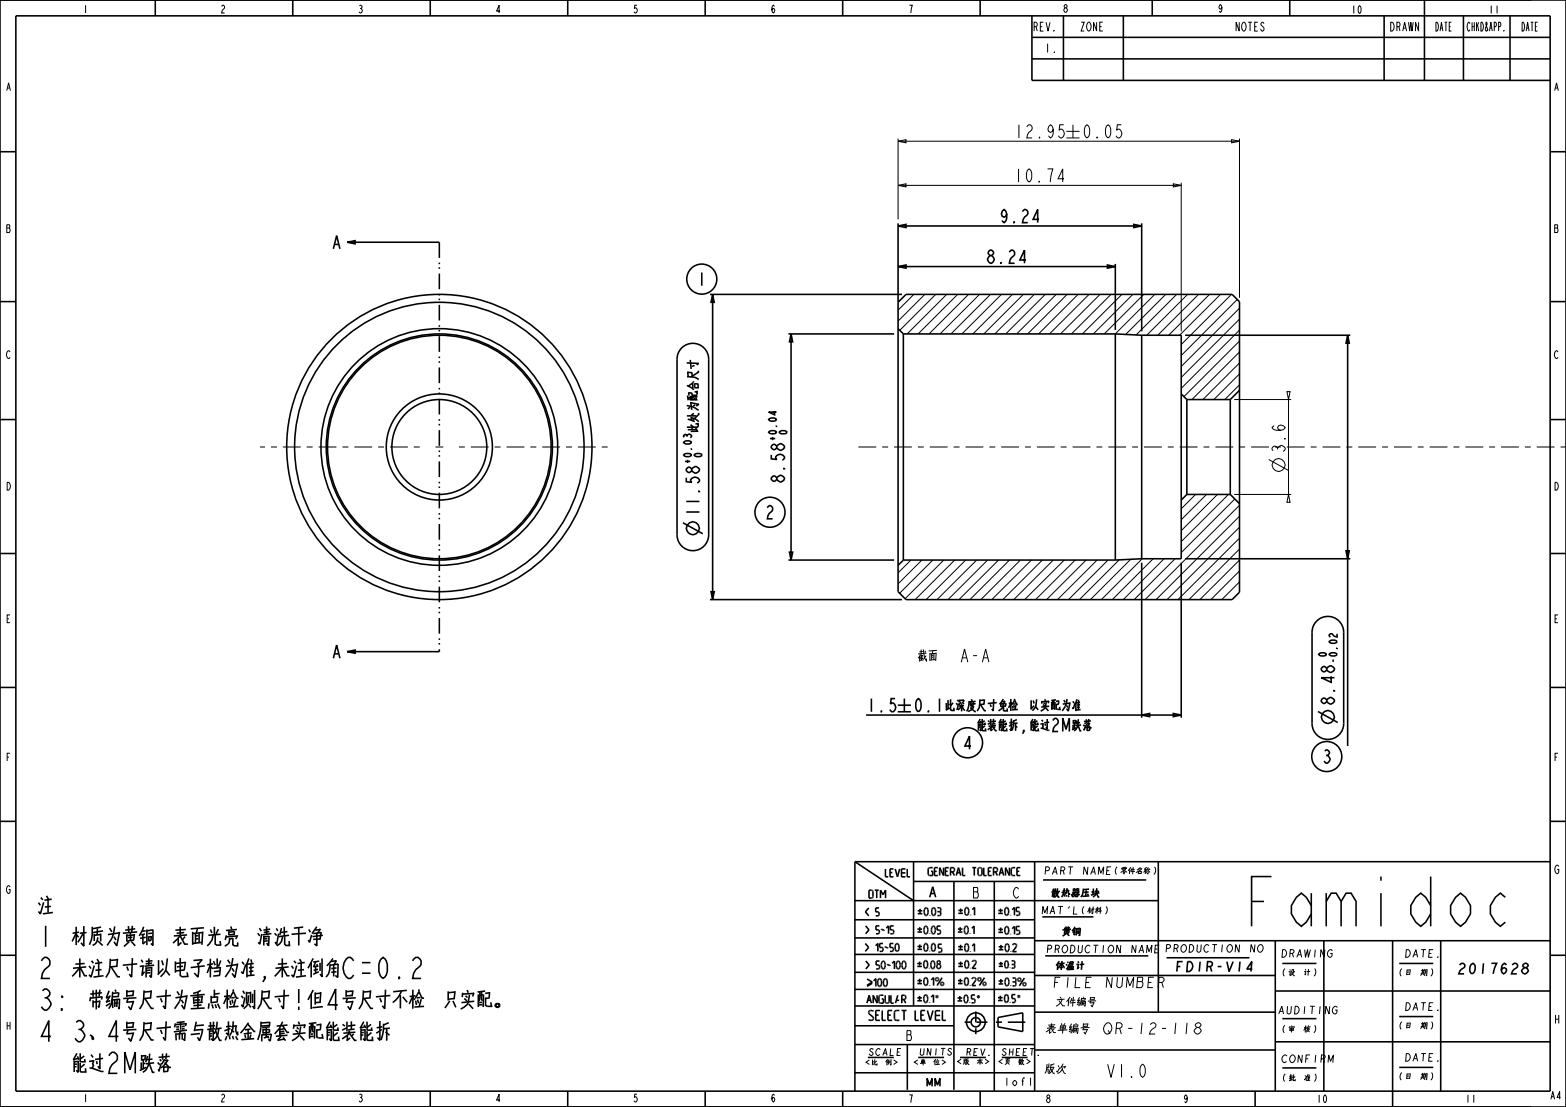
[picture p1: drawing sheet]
<svg xmlns="http://www.w3.org/2000/svg" width="297mm" height="210mm" viewBox="0 0 297 210" stroke-linecap="round" stroke-linejoin="round" font-family="sans-serif">
<g fill="none" stroke="#000" stroke-width=".3">
<path d="M0 0h297v210h-297zM294 3v204M294 28.8h2.9M63.2 47.2l.6-2.5 .7 2.5M63.5 46.4h.7M65.8 46l1.5-.3v.6zM65.8 46h17.5M134.7 55.8h36.4M135.2 55.8l.3 1.5h-.6zM135.2 55.8v57.9M170.3 50.6l1.5-.3v.6zM170.3 42.9l1.5-.3v.6z"/>
<path d="M170.3 42.4v69.8l1.5 1.5h61.9l1.4-1.4v-55.1l-1.4-1.4h-61.9l-1.5 1.5M170.3 50.6h41.2M170.3 42.9h46.2M194.6 49.3h-1.2l.9-1.9v2.5M197.1 41.6h-1.2l.9-1.9v2.5M210 50.3l1.5 .3-1.5 .3zM211.5 50.1v12.5M215 42.6l1.5 .3-1.5 .3zM216.5 42.4v20.4M294 57.2h2.9M129.5 65.8a3 3 0 0 1 3.2-.4 3 3 0 0 1 1.7 2.7v33.4a3 3 0 0 1-3 3 3 3 0 0 1-3-3v-33.4a2.99 2.99 0 0 1 1.1-2.3zM146.9 78v.7l-1.1-.5h1.5"/>
<path d="M149.5 63.3h20.1M150 63.3l.3 1.5h-.6zM150 63.3v42.9M170.3 62.3l1 1M171.3 63.3v42.9M171.3 63.3h40.2M211.5 63.3v42.9M211.5 63.3l5 .3M216.5 63.6v42.4M216.5 63.6h7.5v42.4h-7.5M224 74.7l1.1 1.1M224.8 63.6h31.3"/>
<path d="M225.1 75.8v18M225.1 75.8h8.2M233.3 75.8v18M235.1 74l-1.8 1.8M255.6 63.6l.3 1.5h-.6zM255.6 63.6v77.9M294 79.6h2.9M129.5 99.2l3.8 2.1M131.2 89l-.4-.4a.57 .57 0 0 0-.6 .7l.4 .3h.2l.4-.3M131.4 88.8a.71 .71 0 0 1 .8-.3 .71 .71 0 0 1 .5 .8 .75 .75 0 0 1-.9 .5 .75 .75 0 0 1-.6-.8zM147.3 84.7l-.4-.4a.57 .57 0 0 0-.6 .6l.4 .4h.2l.4-.4M147.5 84.4a.71 .71 0 0 1 .8-.2 .71 .71 0 0 1 .5 .7 .75 .75 0 0 1-.9 .5 .75 .75 0 0 1-.6-.7z"/>
<path d="M225.1 93.8l-1.1 1.1M225.1 93.8h8.2M233.3 93.8l1.8 1.7M134.7 113.7h36.4M134.9 112.2h.6l-.3 1.5zM149.5 106.2h20.1M149.7 104.7h.6l-.3 1.5zM171.3 106.2l-1 1M171.3 106.2h40.2M216.5 106.7v29.4M216.5 106l-5 .2M224 106.7v29.4"/>
<path d="M224.8 106h31.3M249.5 118.1a3 3 0 0 1 3.3-1 3 3 0 0 1 2 2.8v17.4a3 3 0 0 1-3 3 3 3 0 0 1-3-3v-17.4l.1-.7zM255.3 104.5h.6l-.3 1.5zM294 105h2.9M63.2 124.9l.6-2.5 .7 2.5M63.5 124h.7M65.8 123.6l1.5-.3v.6zM65.8 123.6h17.5M164.3 135.6h59.7M170.3 133.8h2.5M170.3 135h2.5M171.5 132.5v2.5"/>
<path d="M222.5 135.3l1.5 .3-1.5 .3zM250 135l3.7 2.1M251.6 126.8l-.4-.4a.57 .57 0 0 0-.6 .7l.4 .3 .4-.1 .2-.2M251.8 126.6a.71 .71 0 0 1 .8-.2 .71 .71 0 0 1 .5 .7 .75 .75 0 0 1-.8 .5 .75 .75 0 0 1-.7-.8zM253.6 120.2v.6l-.6-.2-.4-.4h-.3l-.2 .3 .2 .3M294 130.4h2.9M294 155.8h2.9M237.5 183.8h-1l.9-1.4-.2 1.9M289.2 183.6l-.4-.4a.53 .53 0 0 1 .4-.4 .53 .53 0 0 1 .5 .1l.1 .3-.4 .4M294 181.2h2.9"/>
<circle cx="133.1" cy="52.9" r="2.85"/>
<circle cx="83.3" cy="84.8" r="27.5"/>
<circle cx="83.3" cy="84.8" r="29"/>
<circle cx="83.3" cy="84.8" r="22.5"/>
<circle cx="83.3" cy="84.8" r="21.5"/>
<circle cx="83.3" cy="84.8" r="21.2"/>
<circle cx="83.3" cy="84.8" r="9"/>
<circle cx="83.3" cy="84.8" r="10.1"/>
<circle cx="146" cy="97.2" r="2.85"/>
<circle cx="131.4" cy="100.2" r="1.23"/>
<circle cx="251.8" cy="136" r="1.23"/>
<circle cx="183.5" cy="140.9" r="2.85"/>
<circle cx="251.6" cy="143.5" r="2.85"/>
<circle cx="289.2" cy="184.2" r=".58"/>
</g>
<path d="M83.3 46v77.6" fill="none" stroke="#000" stroke-width=".3" stroke-dasharray="3 .9 .3 .6 .3 .9" stroke-linecap="butt"/>
<g fill="none" stroke="#000" stroke-width=".19">
<path d="M170.3 35.2l1.5-.3v.6zM170.3 26.8l1.5-.3v.6zM170.3 26.3v15.3M170.3 35.2h53.7M170.3 26.8h64.8M201.7 23.7h-.7l-.1 1 .2-.2a.84 .84 0 0 1 .8 .8 .84 .84 0 0 1-.8 .9l-.4-.4M201.8 33.9h-1.1l.9-1.9v2.5M202.2 24.9h2.5M202.2 26.2h2.5M203.5 23.7v2.5M212.7 23.7h-.8l-.1 1 .2-.2a.84 .84 0 0 1 .8 .8 .84 .84 0 0 1-.8 .9l-.3-.4M222.5 34.9l1.5 .3-1.5 .3z"/>
<path d="M224 34.7v28.1M233.6 26.5l1.5 .3-1.5 .3zM235.1 26.3v30.2M173.3 55.8l-3 3M175.4 55.8l-5.1 5.1M177.5 55.8l-6.9 6.9M179.5 55.8l-7.5 7.5M181.6 55.8l-7.5 7.5M183.7 55.8l-7.5 7.5M185.8 55.8l-7.5 7.5M187.9 55.8l-7.5 7.5M189.9 55.8l-7.5 7.5"/>
<path d="M192 55.8l-7.5 7.5M194.1 55.8l-7.5 7.5M196.2 55.8l-7.5 7.5M198.2 55.8l-7.5 7.5M200.3 55.8l-7.5 7.5M202.4 55.8l-7.5 7.5M204.5 55.8l-7.5 7.5M206.5 55.8l-7.5 7.5M208.6 55.8l-7.5 7.5M210.7 55.8l-7.5 7.5M212.8 55.8l-7.5 7.5M214.9 55.8l-7.5 7.5"/>
<path d="M216.9 55.8l-7.5 7.5M219 55.8l-7.5 7.5M221.1 55.8l-7.6 7.6M223.2 55.8l-7.7 7.7M225.2 55.8l-7.7 7.8M227.3 55.8l-7.7 7.8M229.4 55.8l-7.8 7.8M231.5 55.8l-7.8 7.8M233.5 55.8l-9.5 9.6M234.7 56.8l-10.7 10.6M235.1 58.5l-11.1 11M234.1 75.8h10.8"/>
<path d="M235.1 60.5l-11.1 11.1M235.1 62.6l-11.1 11.1M235.1 64.7l-10.6 10.5M235.1 66.8l-9 9M235.1 68.9l-7 6.9M235.1 70.9l-4.9 4.9M235.1 73l-2.8 2.8M244.1 74.3h.6l-.3 1.5zM244.4 75.3v19M82.6 84.8h1.5M226.7 93.8l-2.7 2.7M228.8 93.8l-4.8 4.8"/>
<path d="M230.9 93.8l-6.9 6.9M233 93.8l-9 8.9M234.1 93.8h10.8M234.2 94.7l-10.2 10.1M235.1 95.9l-17.9 17.8M235.1 97.9l-15.8 15.8M240.6 87.2l3.8 2.1M244.4 93.8l.3 1.5h-.6zM172.8 106.2l-2.5 2.5M174.8 106.2l-4.5 4.6M176.9 106.2l-6.3 6.3M179 106.2l-7.3 7.4"/>
<path d="M181.1 106.2l-7.5 7.5M183.1 106.2l-7.5 7.5M185.2 106.2l-7.5 7.5M187.3 106.2l-7.5 7.5M189.4 106.2l-7.5 7.5M191.5 106.2l-7.5 7.5M193.5 106.2l-7.5 7.5M195.6 106.2l-7.5 7.5M197.7 106.2l-7.5 7.5M199.8 106.2l-7.5 7.5M201.8 106.2l-7.5 7.5M203.9 106.2l-7.5 7.5"/>
<path d="M206 106.2l-7.5 7.5M208.1 106.2l-7.5 7.5M210.1 106.2l-7.5 7.5M212.3 106.2l-7.6 7.5M214.4 106.1l-7.6 7.6M216.6 106l-7.7 7.7M218.7 106l-7.7 7.7M220.8 106l-7.8 7.7M222.9 106l-7.8 7.7M235.1 100l-13.8 13.7M235.1 102.1l-11.7 11.6M235.1 104.2l-9.6 9.5"/>
<path d="M235.1 106.2l-7.5 7.5M235.1 108.3l-5.5 5.4M235.1 110.4l-3.4 3.3M219.8 179.3h-.7l-.1 1.5h.7M216 180.8l.6-1.5 .3 1.5M216.2 180.3h.6M217.4 180.8l.2-1.5 .3 1.2 .6-1.2-.2 1.5M219 180h.5M216.5 202.1l.2-.2a1.69 1.69 0 0 1 0 2.5 1.77 1.77 0 0 1-.2-2.3z"/>
<circle cx="242.5" cy="88.2" r="1.23"/>
</g>
<path d="M79.6 84.8h-30.3M87 84.8h28.4M297.1 84.8h-135.4" fill="none" stroke="#000" stroke-width=".19" stroke-dasharray="1.1 1.1 3.4 1.1" stroke-linecap="butt"/>
<!-- layer: 0 -->
<g fill="none" stroke="#000" stroke-width=".3">
<path d="M0 0h290.4M29.4 0v3M55.5 .1v2.9M81.6 0v3M107.7 .1v2.9M133.7 0v3M159.8 .1v2.9M185.9 0v3M195.7 3v12.2h98.3M195.7 11.2h98.3M195.7 7.1h98.3M201.7 3v12.2"/>
<path d="M213 3v12.2M218.5 .1v2.9M244.6 0v3M262.5 3v12.2M270.2 .1v15.1M277.6 3v12.2M286.4 3v12.2M294 3h-291v204h291M0 28.8h3M0 57.2h3M0 79.6h3M0 105h3"/>
<path d="M0 130.4h3M0 155.8h3M0 181.2h3M0 210h290.4M29.4 207v3M55.5 207v3M81.6 207v3M107.7 207v2.9M133.7 207v3M159.8 207v3M185.9 207v3M212 207v3"/>
<path d="M238 207v3M264.1 207v3"/>
</g>
<!-- layer: CHI-CHUN -->
<g fill="none" stroke="#000" stroke-width=".19">
<path d="M238 179.2l-.1 1.4-.6-1.4-.1 1.4M238.8 179.3l.2-.1a.74 .74 0 0 1 .6 .8 .74 .74 0 0 1-.7 .6l-.2-.1a.82 .82 0 0 1 .1-1.2zM170.2 199.6h.4M170.9 198.9h-.7l-.1 1.3h.7M180.5 199.1l-.2-.2-.5 .2 .1 .2 .5 .3a.36 .36 0 0 1-.2 .6 .36 .36 0 0 1-.5-.3M217.8 186.4h.6M218.8 185.4h-.9l-.2 2h1M219.7 186.4h.7l.2-.2 .2-.5-.1-.2-.3-.1h-.6l-.2 2M220.4 186.4l.2 1M252.7 180.4l-.3-.3a.74 .74 0 0 0-.7 .7 .74 .74 0 0 0 .6 .8l.3-.2 .1-.5h-.4M253.6 191.1l-.2-.2a.74 .74 0 0 0-.7 .7 .74 .74 0 0 0 .5 .7l.3-.2 .1-.5h-.4M272.7 181.5l.1 .1z"/>
<path d="M272.7 191.6l.1 .1zM196.9 200.1l.1 .1zM251.9 201.6l.1-1.5 .3 1.2 .6-1.2-.1 1.5M272.7 201.2l.1 .1z"/>
</g>
<g fill="none" stroke="#000" stroke-width=".3">
<path d="M162.1 177.9h34.1M162.1 174.5h34.1M162.1 170.9h57.6M162.1 163.5h131.9M162.1 163.5l11.2 7.4M162.1 163.5v43.5M164.1 179l.6 .7-.6 .8M164.2 175.6l.6 .8-.6 .7M164.8 172.2l-.7 .8 .7 .7M164.8 168.9l.7 .1 .1 1.1-.1 .2-.7 .1zM165.9 168.9h.7M166.1 179.4l.4-.4v1.5"/>
<path d="M166.3 168.9v1.5M166.7 172.2h-.6v.8h.4l.2 .2v.5h-.6M166.8 175.6h-.7v.8h.5l.2 .2-.1 .5h-.6M167 170.4v-1.5l.5 .8 .5-.8v1.5M167.1 176.4l.2-.1 .2 .2 .3-.1M167.5 179h-.7v.7h.5l.2 .2-.1 .5-.6 .1M167.8 179.7l.1-.1 .3 .2 .2-.1M167.9 164.8v1.5h.6M168.1 176.1l.4-.5v1.5M168.8 165.5h.4M169.4 179h-.6v.7l.6 .1v.1v.5l-.6 .1M169.4 164.8h-.6v1.5h.6"/>
<path d="M169.5 175.6h-.6v.8h.4l.2 .2-.1 .5h-.5M169.8 164.8l.4 1.5 .4-1.5M170 179h.1a.86 .86 0 0 1 0 1.5l-.3-.3v-.4zM171 165.6h.7M171.7 164.8h-.7v1.5h.7M172.1 164.8v1.5h.5M173.3 167.2h22.9M173.3 163.5v27.3M174 176.8h.9M174 176.3h.9M174 179.5h.9M174 173.3h.9"/>
<path d="M174 172.8h.9M174.4 175.9v.8M174.4 179.2v.8M174.5 172.4v.8M175.4 175.7h.1a.86 .86 0 0 1 0 1.5l-.2-.3-.1-.4zM175.4 179h.1a.86 .86 0 0 1 0 1.5l-.2-.4-.1-.3zM175.5 172.2h.1a.86 .86 0 0 1 0 1.5l-.3-.3v-.3zM176.3 177.1v.1M176.3 170.2l.6-2 .6 2M176.4 173.6v.1M176.5 169.5h.7M176.9 175.7h.1a.86 .86 0 0 1 0 1.5l-.3-.3-.1-.4z"/>
<path d="M176.9 179h.1a.86 .86 0 0 1 0 1.5l-.3-.4-.1-.3zM176.9 164.6h-.6l-.3 .3 .1 1.1 .8 .1v-.8h-.3M176.9 172.2h.1a.86 .86 0 0 1 0 1.5l-.3-.3v-.3zM177.2 165.3h.5M177.8 172.9h.4M177.8 172.2h.6v.5l-.2 .2M177.9 164.6h-.7v1.5h.7M178.2 172.9l.2 .3v.4l-.6 .1M178.4 175.7h-.7v.7h.5l.2 .2-.1 .5-.6 .1M178.6 179.1h-.6v.8h.4l.2 .2v.5h-.6M179 164.6v1.5l-.8-1.5v1.5M179.3 165.3h.4"/>
<path d="M179.9 164.6h-.6v1.5h.6M180.3 165.4l.7-.1-.1-.7h-.6v1.5M180.6 165.4l.4 .7M180.9 167.2v39.5M181.4 166.1l.4-1.5 .4 1.5M181.5 165.6h.6M181.7 176.8h.8M181.7 176.3h.8M181.7 179.6h.9M181.8 173.3h.8M181.8 172.7h.8M182.1 175.9v.8"/>
<path d="M182.2 179.2v.8M182.2 172.3v.8M182.5 164.6v1.5h.6M183.1 175.7h.1a.86 .86 0 0 1 0 1.5l-.3-.3v-.4zM183.2 179.1l.1-.1a.86 .86 0 0 1 0 1.5l-.3-.3v-.3zM183.2 172.2l.1-.1a.86 .86 0 0 1 0 1.5l-.3-.3v-.3zM184 177.1v.1M184.1 173.5v.1M184.3 176.1l.4-.4v1.5M184.4 179.4l.4-.4v1.5M184.4 172.6l.4-.5v1.5M184.4 164.6h.7"/>
<path d="M184.8 164.6v1.5M185.5 164.7l.3-.1 .4 .1v1.1l-.1 .2h-.6zM186.6 164.6v1.5h.5M187.4 165.3h.5M188.1 164.6h-.7v1.5h.7M188.4 165.4l.7-.1v-.7h-.7v1.5M188.6 167.2v39.8M188.8 165.4l.4 .7M189.3 173.3h.9M189.3 172.7h.9M189.3 176.9h.9M189.3 176.3h.9"/>
<path d="M189.4 179.6h.9M189.5 166.1l.4-1.5 .5 1.5M189.7 165.6h.5M189.8 172.4v.7M189.8 176v.7M189.8 179.2v.8M190.8 172.2l.1-.1a.86 .86 0 0 1 0 1.5l-.3-.3-.1-.3zM190.8 175.8l.1-.1a.86 .86 0 0 1 0 1.5l-.3-.3v-.3zM190.8 179.1l.2-.1a.86 .86 0 0 1 0 1.5l-.3-.3-.1-.3zM191.5 164.6v1.5l-.8-1.5v1.5M191.6 173.5v.1M191.6 177.1v.1"/>
<path d="M192 172.6l.4-.5v1.5M192 176.2l.4-.5v1.5M192.1 179.3a.38 .38 0 0 1 .5-.3 .38 .38 0 0 1 .1 .6l-.6 .9h.7M192.5 164.6h-.6l-.1 .3v1.1l.7 .1M192.9 165.3h.4M193.4 172.1h-.7v.8l.6 .1 .1 .1-.1 .5h-.6M193.4 175.7h-.6v.8h.5l.1 .2-.1 .5h-.5M193.5 164.6h-.6v1.5h.6M196.2 178.5h97.8M196.2 163.5v43.5M219.7 163.5v28.5M241.9 178.5v28.5"/>
<path d="M251.1 178.5v28.5M264.1 178.5v28.5M273.2 178.5v28.5M162.1 194.6h18.8M162.1 190.8h34.1M162.1 187.7h34.1M162.1 184.5h34.1M162.1 181.1h34.1M162.2 198.2h34.1M164.2 182.3l.6 .8-.6 .7M164.4 190.3l.4-1.5 .5 1.5M164.4 185.7l1 .6-1 .6"/>
<path d="M164.6 189.8h.5M165.4 186.5l-1 .6M165.7 191.8a.69 .69 0 0 0-.9 0v.5l.8 .7v.4a.69 .69 0 0 1-.9 0M165.7 186.1l.4-.5v1.5M166.1 192.6h.5M166.4 188.8v1.5l-.8-1.5v1.5M166.7 185.7l.1-.1a.86 .86 0 0 1 0 1.5l-.3-.3v-.3zM166.8 182.3h-.6v.8h.4l.2 .2v.5h-.6M166.9 191.7h-.8v1.9h.8M167.3 191.7v1.9h.7M167.4 182.4l.1-.1a.86 .86 0 0 1 0 1.5l-.3-.3-.1-.3zM167.5 188.8h-.5l-.3 .3v1.1l.8 .1v-.8h-.3"/>
<path d="M167.8 185.7l.1-.1a.86 .86 0 0 1 0 1.5l-.3-.3-.1-.3zM167.9 188.8v1.2l.2 .3 .4-.1 .1-.2v-1.2M168.2 183.1l.2-.1 .3 .2 .2-.1M168.4 192.6h.5M169 188.8v1.5h.5M169.2 182.7l.4-.4v1.5M169.2 191.7h-.8v1.9h.8M170 189.8h.5M170.2 182.4l.1-.1a.86 .86 0 0 1 0 1.5l-.3-.3v-.3zM170.3 188.8l-.5 1.5M170.6 191.7l-.8 .1-.2 .2 .1 1.4 .9 .2M171 191.7h.9"/>
<path d="M171 189.6l.7-.1v-.6l-.7-.1v1.5M171.3 182.4l.1-.1a.86 .86 0 0 1 0 1.5l-.3-.3v-.3zM171.4 189.6l.4 .7M171.5 191.7v1.9M172.1 198.2v8.5M173.6 191.7v1.9h.6M174 183.3h.8M174 182.8h.8M174 189.8h.8M174 189.3h.8M174 186.6h.9M174 186h.9"/>
<path d="M174 180.1h.9M174.4 182.4v.8M174.4 188.9v.8M174.4 185.7v.8M174.7 192.6h.5M175.4 182.3l.1-.1a.86 .86 0 0 1 0 1.5l-.3-.3v-.3zM175.4 188.8l.1-.1a.86 .86 0 0 1 0 1.5l-.3-.3v-.3zM175.4 185.5h.1a.86 .86 0 0 1 0 1.5l-.2-.4-.1-.3zM175.5 191.7h-.8v1.9h.8M175.9 191.7l.5 1.9 .6-1.9M176.3 183.6v.1M176.3 190.1v.1"/>
<path d="M176.3 186.9v.1M176.3 180.4v.1M176.6 189.1l.4-.4v1.5M176.6 185.9l.5-.4v1.5M176.7 182.3h.2a.86 .86 0 0 1 0 1.5l-.3-.3-.1-.4zM177.4 192.6h.9M177.6 188.9l.3 .1-.1 .2-.3-.1zM177.9 182.9a.42 .42 0 0 0-.2 .6 .42 .42 0 0 0 .6 .1 .47 .47 0 0 0-.2-.7M177.9 182.9h.2M177.9 182.9l-.2-.3 .3-.4 .2 .1 .2 .3-.3 .3M178.3 191.7h-.9v1.8h.9M178.7 185.5l-1 1.5"/>
<path d="M178.7 191.7v1.9h.7M181.6 189.9h.9M181.6 189.3h.9M181.7 186.6h.9M181.7 186h.9M181.7 180.2h.9M181.7 183.3h.9M181.7 182.8h.9M182 189v.7M182.1 185.7v.8M182.2 182.4v.8M183 188.8l.2-.1a.86 .86 0 0 1 0 1.5l-.3-.3-.1-.3z"/>
<path d="M183.1 185.5h.1a.86 .86 0 0 1 0 1.5l-.2-.4-.1-.3zM183.2 182.3l.1-.1a.86 .86 0 0 1 0 1.5l-.3-.3v-.3zM183.9 190.1v.1M184 186.9v.1M184 180.4v.1M184.1 183.6v.1M184.3 185.7a.38 .38 0 0 1 .5-.2 .38 .38 0 0 1 .2 .5l-.7 1h.8M184.4 182.5a.38 .38 0 0 1 .5-.3 .38 .38 0 0 1 .2 .5l-.7 1h.7M184.9 188.7h-.6v.8h.4l.2 .2-.1 .5h-.5M185.5 188.9l.2 .1-.1 .3-.2-.2zM186.7 185.5l-1 1.5M189.3 189.8h.9"/>
<path d="M189.3 189.3h.9M189.3 193l4.7-.9v3.6l-4.7-.9zM189.4 186.7h.9M189.4 186.1h.9M189.4 180.2h.9M189.4 183.3h.8M189.4 182.8h.8M189.7 188.9v.8M189.8 185.7v.8M189.8 182.5v.7M190.7 188.7h.1a.86 .86 0 0 1 0 1.5l-.2-.3-.1-.4zM190.7 182.3h.1a.8 .8 0 0 1 0 1.4l-.3-.6z"/>
<path d="M190.8 185.6l.1-.1a.86 .86 0 0 1 0 1.5l-.2-.3-.1-.3zM191.6 183.6v.1M191.6 190.1v.1M191.7 186.9v.1M191.7 180.4v.1M191.9 183h.4M191.9 182.3h.5l.1 .5-.2 .2M192 186.3h.5M192 185.5l.6 .1 .1 .5-.2 .2M192.3 183l.2 .2-.1 .4-.5 .1M192.5 186.3l.2 .2-.1 .5h-.6M192.6 188.7h-.7v.7h.5l.2 .2-.1 .5-.6 .1"/>
<path d="M193.1 188.8l.3 .2-.1 .2-.3-.1zM194.3 185.5l-1 1.5M196.2 192h45.7M196.2 185.1h45.7M196.3 199.2h45.6M241.9 197.6h52.1M241.9 188h52.1M162.1 203.5h34.1"/>
<circle cx="177.7" cy="185.8" r=".32"/>
<circle cx="178.7" cy="186.6" r=".32"/>
<circle cx="185.1" cy="193.9" r="1.78"/>
<circle cx="185.1" cy="193.9" r=".89"/>
<circle cx="185.8" cy="185.8" r=".32"/>
<circle cx="186.7" cy="186.6" r=".32"/>
<circle cx="193.3" cy="185.9" r=".32"/>
<circle cx="194.3" cy="186.7" r=".32"/>
</g>
<!-- layer: LU -->
<path d="M285.5 170.2l-1-.8a3.5 3.5 0 0 0-1.9 3.2 3.5 3.5 0 0 0 1.9 3.1l1-.8" fill="none" stroke="#000" stroke-width=".3"/>
<!-- layer: QING-SE -->
<g fill="none" stroke="#000" stroke-width=".3">
<path d="M197.7 173.9h9.7M197.8 166.9h19.6M198.2 181.3h19.6M221.2 181.7h15.8M243.2 193.2h6.5M243.2 182.8h6.5M265.4 192.8h6.4M265.4 182.8h6.4M164.6 200.6h4.9M174.1 200.6h5M182.1 200.6h4.9M190 200.6h4.9"/>
<path d="M243.2 202.6h6.5M265.4 202.5h6.4"/>
</g>
<path d="M182.9 193.9h4.4M185.1 196.2v-4.3M188.9 193.9h5.5" fill="none" stroke="#000" stroke-width=".3" stroke-dasharray="1.1 1.1 3.4 1.1" stroke-linecap="butt"/>
<text font-size="12.3" x="235.5" y="175.7">Famidoc</text>
<g font-size="5.2">
<text x="7.1" y="173.6">注：</text>
<text x="7.1" y="179.6">1：材质为黄铜，表面光亮；清洗干净</text>
<text x="7.1" y="185.6">2：未注尺寸请以电子档为准,未注倒角C=0.2</text>
<text x="7.1" y="191.6">3: 带编号尺寸为重点检测尺寸!但4号尺寸不检，只实配。</text>
<text x="7.1" y="197.6">4：3、4号尺寸需与散热金属套实配能装能拆，</text>
<text x="12.3" y="203.6">能过2M跌落</text>
</g>
<g font-size="3.3">
<text x="192.2" y="26.2">12.95</text>
<text x="205.2" y="26.2">0.05</text>
<text x="192.2" y="34.5">10.74</text>
<text x="189.4" y="42.2">9.24</text>
<text x="186.9" y="49.9">8.24</text>
<text x="132.1" y="54.2">1</text>
<text x="132.7" y="82.1" transform="rotate(-90 132.7 82.1)">此处为配合尺寸</text>
<text x="243.7" y="86.1" transform="rotate(-90 243.7 86.1)">3.6</text>
<text x="148.8" y="91.8" transform="rotate(-90 148.8 91.8)">8.58</text>
<text x="132.7" y="98.1" transform="rotate(-90 132.7 98.1)">11.58</text>
<text x="145" y="98.4">2</text>
<text x="172.2" y="125.6">截面</text>
<text x="183.1" y="125.6">A-A</text>
<text x="164.3" y="135">1.5</text>
<text x="173.2" y="135">0.1 此深度尺寸免检，以实配为准，</text>
<text x="253.1" y="133.9" transform="rotate(-90 253.1 133.9)">8.48</text>
<text x="182.5" y="142.2">4</text>
<text x="185.2" y="138.8">能装能拆,能过2M跌落</text>
<text x="250.6" y="144.8">3</text>
<text x="209.7" y="204.4">V1.0</text>
</g>
<g font-size="2.8">
<text x="198.2" y="196.2">表单编号：QR-12-118</text>
<text x="198" y="203.8">版次：</text>
</g>
<g font-size="2.6">
<text x="184.3" y="170.4">B</text>
<text x="192" y="170.4">C</text>
<text x="276.2" y="184.7">2017628</text>
<text x="199.4" y="187.4">FILE NUMBER</text>
<text x="200.1" y="191">文件编号</text>
</g>
<g font-size="2.5">
<text x="199.2" y="170.3">散热器压块</text>
<text x="201.3" y="177.6">黄铜</text>
<text x="200.1" y="184.1">体温计</text>
<text x="222.7" y="184.3">FDIR-V14</text>
</g>
<text font-size="2.4" x="171.7" y="197.4">B</text>
<g font-size="2.2">
<text x="196.3" y="5.9">REV.</text>
<text x="205.2" y="5.9">ZONE</text>
<text x="234.7" y="5.9">NOTES</text>
<text x="264" y="5.9">DRAWN</text>
<text x="272.4" y="5.9">DATE</text>
<text x="278.8" y="5.9">CHKD&amp;APP.</text>
<text x="288.8" y="5.9">DATE</text>
<text x="198" y="10">1.</text>
</g>
<g font-size="2.1">
<text x="294.7" y="165.7">G</text>
<text x="294.7" y="194.2">H</text>
</g>
<g font-size="2">
<text x="147.3" y="83.8" transform="rotate(-90 147.3 83.8)">+0.04</text>
<text x="149.3" y="82.8" transform="rotate(-90 149.3 82.8)">0</text>
<text x="131.2" y="88.1" transform="rotate(-90 131.2 88.1)">+0.03</text>
<text x="133.2" y="87.2" transform="rotate(-90 133.2 87.2)">0</text>
<text x="251.6" y="125" transform="rotate(-90 251.6 125)">0</text>
<text x="253.6" y="125.9" transform="rotate(-90 253.6 125.9)">-0.02</text>
</g>
<g font-size="1.9">
<text x="15.7" y="2.5">1</text>
<text x="41.8" y="2.5">2</text>
<text x="67.8" y="2.5">3</text>
<text x="93.9" y="2.5">4</text>
<text x="120" y="2.5">5</text>
<text x="146.1" y="2.5">6</text>
<text x="172.2" y="2.5">7</text>
<text x="201.5" y="2.3">8</text>
<text x="230.9" y="2.3">9</text>
<text x="256.2" y="2.6">10</text>
<text x="282.3" y="2.6">11</text>
<text x="1.1" y="17.2">A</text>
<text x="294.6" y="17.2">A</text>
<text x="1.1" y="44.1">B</text>
<text x="294.6" y="44.1">B</text>
<text x="1.1" y="68">C</text>
<text x="294.6" y="68">C</text>
<text x="1.1" y="93">D</text>
<text x="294.6" y="93">D</text>
<text x="1.1" y="118.1">E</text>
<text x="294.6" y="118.1">E</text>
<text x="1.1" y="144.4">F</text>
<text x="294.6" y="144.4">F</text>
<text x="197.8" y="165.9">PART NAME(零件名称)</text>
<text x="1.1" y="169.5">G</text>
<text x="197.4" y="173.4">MAT'L(材料)</text>
<text x="198.3" y="180.8">PRODUCTION NAME</text>
<text x="220.8" y="180.6">PRODUCTION NO</text>
<text x="242.8" y="185.2">(设 计)</text>
<text x="242.8" y="181.6">DRAWING</text>
<text x="264.9" y="185.2">(日 期)</text>
<text x="266.2" y="181.6">DATE.</text>
<text x="266.2" y="191.7">DATE.</text>
<text x="1.1" y="195.3">H</text>
<text x="242.2" y="192.3">AUDITING</text>
<text x="242.7" y="195.9">(审 核)</text>
<text x="264.9" y="195.3">(日 期)</text>
<text x="242.9" y="201.6">CONFIRM</text>
<text x="266.2" y="201.3">DATE.</text>
<text x="15.7" y="209">1</text>
<text x="41.8" y="209">2</text>
<text x="67.8" y="209">3</text>
<text x="93.9" y="209">4</text>
<text x="120" y="209">5</text>
<text x="146.1" y="209">6</text>
<text x="172.2" y="209.2">7</text>
<text x="175.6" y="206.1">MM</text>
<text x="190.2" y="206">1of1</text>
<text x="198.3" y="209.2">8</text>
<text x="224.3" y="209.2">9</text>
<text x="242.8" y="205.2">(批 准)</text>
<text x="249.6" y="209.2">10</text>
<text x="264.9" y="204.9">(日 期)</text>
<text x="277.9" y="209.2">11</text>
<text x="293.9" y="208.5">A4</text>
</g>
<g font-size="1.7">
<text x="163.9" y="202.2">&lt;比 例</text>
<text x="164.6" y="200.2">SCALE</text>
<text x="169.1" y="202.2">&gt;</text>
<text x="173.1" y="202.2">&lt;单 位</text>
<text x="174.2" y="200.2">UNITS</text>
<text x="178.3" y="202.2">&gt;</text>
<text x="181.3" y="202">&lt;版 本</text>
<text x="183" y="200.2">REV.</text>
<text x="186.5" y="202">&gt;</text>
<text x="189.1" y="202">&lt;页 数</text>
<text x="189.8" y="200.2">SHEET.</text>
<text x="194.4" y="202">&gt;</text>
</g>
</svg>
